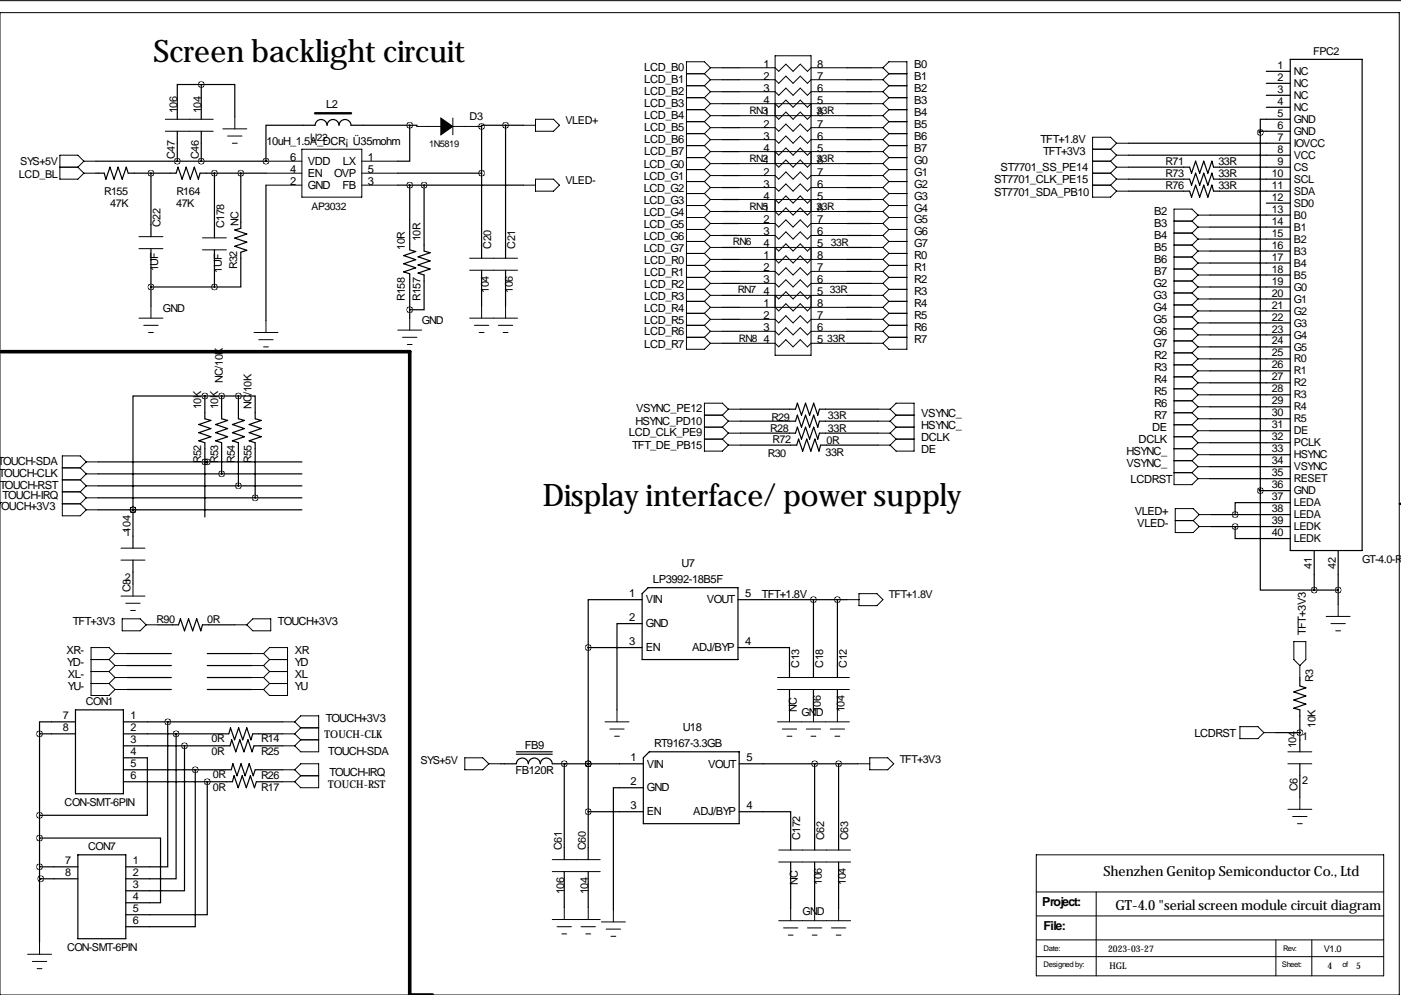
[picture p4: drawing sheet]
<svg xmlns="http://www.w3.org/2000/svg" width="297mm" height="211mm" viewBox="0 0 297 211" stroke-linecap="round" stroke-linejoin="round" font-family="sans-serif">
<g fill="none" stroke="#000" stroke-width=".21">
<path d="M0 .1h297.1M0 2.7h296.7v208.3h-296.7zM145.5 15.6h3.9M145.5 18.2h3.9M149.4 15.6l1.2 1.3M149.4 18.2l1.2 1.2M150.6 14.4l-1.2-1.3h-3.9v61h3.9l1.2-1.3M150.6 14.4h2.6M150.6 16.9h2.6M150.6 19.4h2.6M150.6 14.4l-1.2 1.2M150.6 16.9l-1.2 1.3"/>
<path d="M150.6 19.4l-1.2 1.3M156.7 14.4h7.6l.8 .7 1.5-1.5 1.5 1.5 1.6-1.5 1.5 1.5 .8-.7h7.6M156.7 16.9h7.6l.8 .8 1.5-1.6 1.5 1.6 1.6-1.6 1.5 1.6 .8-.8h7.6M156.7 19.4h7.6l.8 .8 1.5-1.5 1.5 1.5 1.6-1.5 1.5 1.5 .8-.8h7.6M164.3 11.8h7.7v63.5h-7.7zM184.7 14.4h2.5M184.7 16.9h2.5M184.7 19.4h2.5M187.2 14.4l1.3-1.3h3.8v61h-3.8l-1.3-1.3M187.2 19.4l1.3 1.3M187.2 16.9l1.3 1.3M187.2 14.4l1.3 1.2"/>
<path d="M188.5 18.2l-1.3 1.2M188.5 15.6l-1.3 1.3M188.5 15.6h3.8M188.5 18.2h3.8M12.7 35.4h3.8M16.5 35.4l1.3 1.3M17.8 34.2h2.5M17.8 36.7h2.5M17.8 34.2l-1.3 1.2M17.8 34.2l-1.3-1.3h-3.8v5.1h3.8l1.3-1.3M35.1 27.8h10.1M35.1 25.3h10.1"/>
<path d="M47.2 27.3h5.1M48.3 28.8h3M49.3 30.4h1M49.8 24.8v2.5M56.4 34.2h7.6M56.4 36.7h7.6M56.4 39.3h7.6M64 31.6h12.7v10.2h-12.7zM76.7 34.2h7.6M76.7 36.7h7.6M76.7 39.3h7.6M88.4 26.8h5.1"/>
<path d="M96 25v3.6M96 26.8h5.1M111 39.3h2.5M111 26.6h2.5M113.5 25.3h3.8l1.3 1.3-1.3 1.2h-3.8zM113.5 38h3.8l1.3 1.3-1.3 1.2h-3.8zM145.5 25.8h3.9M145.5 23.3h3.9M145.5 28.3h3.9M145.5 30.9h3.9M145.5 33.4h3.9M145.5 38.5h3.9"/>
<path d="M145.5 36h3.9M145.5 20.7h3.9M149.4 23.3l1.2 1.2M149.4 25.8l1.2 1.3M149.4 28.3l1.2 1.3M149.4 30.9l1.2 1.2M149.4 38.5l1.2 1.3M149.4 33.4l1.2 1.3M149.4 36l1.2 1.2M149.4 20.7l1.2 1.3M150.6 32.1h2.6M150.6 34.7h2.6"/>
<path d="M150.6 37.2h2.6M150.6 39.8h2.6M150.6 39.8l-1.2 1.2M150.6 22h2.6M150.6 24.5h2.6M150.6 27.1h2.6M150.6 29.6h2.6M150.6 29.6l-1.2 1.3M150.6 34.7l-1.2 1.3M150.6 37.2l-1.2 1.3M150.6 24.5l-1.2 1.3M150.6 27.1l-1.2 1.2"/>
<path d="M150.6 32.1l-1.2 1.3M150.6 22l-1.2 1.3M156.7 37.2h7.6l.8 .8 1.5-1.5 1.5 1.5 1.6-1.5 1.5 1.5 .8-.8h7.6M156.7 39.8h7.6l.8 .7 1.5-1.5 1.5 1.5 1.6-1.5 1.5 1.5 .8-.7h7.6M156.7 32.1h22.9M156.7 34.7h22.9M156.7 27.1h7.6l.8 .7 1.5-1.5 1.5 1.5 1.6-1.5 1.5 1.5 .8-.7h7.6M156.7 29.6h7.6l.8 .8 1.5-1.6 1.5 1.6 1.6-1.6 1.5 1.6 .8-.8h7.6M156.7 22h22.9M156.7 24.5h22.9M164.3 34.7l.8 .7 1.5-1.5 1.5 1.5 1.6-1.5 1.5 1.5 .8-.7M164.3 24.5l.8 .8 1.5-1.5 1.5 1.5 1.6-1.5 1.5 1.5 .8-.8"/>
<path d="M164.3 32.1l.8 .8 1.5-1.5 1.5 1.5 1.6-1.5 1.5 1.5 .8-.8M164.3 22l.8 .7 1.5-1.5 1.5 1.5 1.6-1.5 1.5 1.5 .8-.7M184.7 32.1h2.5M184.7 34.7h2.5M184.7 37.2h2.5M184.7 39.8h2.5M184.7 22h2.5M184.7 24.5h2.5M184.7 27.1h2.5M184.7 29.6h2.5M187.2 39.8l1.3 1.2M187.2 37.2l1.3 1.3"/>
<path d="M187.2 34.7l1.3 1.3M187.2 32.1l1.3 1.3M187.2 29.6l1.3 1.3M187.2 27.1l1.3 1.2M187.2 24.5l1.3 1.3M187.2 22l1.3 1.3M188.5 38.5l-1.3 1.3M188.5 28.3l-1.3 1.3M188.5 33.4l-1.3 1.3M188.5 36l-1.3 1.2M188.5 20.7l-1.3 1.3M188.5 23.3l-1.3 1.2"/>
<path d="M188.5 25.8l-1.3 1.3M188.5 25.8h3.8M188.5 23.3h3.8M188.5 28.3h3.8M188.5 30.9h3.8M188.5 33.4h3.8M188.5 38.5h3.8M188.5 36h3.8M188.5 20.7h3.8M188.5 30.9l-1.3 1.2M231.6 31.6h3.9M231.6 34.2h3.9"/>
<path d="M231.6 36.7h3.9M231.6 39.3h3.9M235.5 31.6l1.2 1.3M235.5 34.2l1.2 1.2M235.5 36.7l1.2 1.3M235.5 39.3l1.2 1.2M236.7 30.4l-1.2-1.3h-3.9v12.7h3.9l1.2-1.3M236.7 35.4h2.6M236.7 32.9h2.6M236.7 38h2.6M236.7 30.4h2.6M236.7 30.4l-1.2 1.2"/>
<path d="M236.7 32.9l-1.2 1.3M236.7 35.4l-1.2 1.3M236.7 38l-1.2 1.3M29.5 50.2h5M29.5 52.7h5M42.9 50.4h5.1M42.9 53h5.1M99.6 54.8h10.1M99.6 57.3h10.1M145.5 41h3.9M145.5 43.6h3.9M145.5 46.1h3.9"/>
<path d="M145.5 48.7h3.9M145.5 51.2h3.9M145.5 53.7h3.9M145.5 58.8h3.9M145.5 56.3h3.9M149.4 41l1.2 1.3M149.4 43.6l1.2 1.2M149.4 46.1l1.2 1.3M149.4 48.7l1.2 1.2M149.4 51.2l1.2 1.3M149.4 58.8l1.2 1.3M149.4 56.3l1.2 1.2"/>
<path d="M149.4 53.7l1.2 1.3M150.6 52.5h2.6M150.6 55h2.6M150.6 57.5h2.6M150.6 42.3h2.6M150.6 44.8h2.6M150.6 47.4h2.6M150.6 49.9h2.6M150.6 49.9l-1.2 1.3M150.6 52.5l-1.2 1.2M150.6 55l-1.2 1.3M150.6 57.5l-1.2 1.3"/>
<path d="M150.6 42.3l-1.2 1.3M150.6 44.8l-1.2 1.3M150.6 47.4l-1.2 1.3M156.7 57.5h7.6l.8 .8 1.5-1.5 1.5 1.5 1.6-1.5 1.5 1.5 .8-.8h7.6M156.7 52.5h22.9M156.7 55h22.9M156.7 47.4h7.6l.8 .7 1.5-1.5 1.5 1.5 1.6-1.5 1.5 1.5 .8-.7h7.6M156.7 49.9h7.6l.8 .8 1.5-1.5 1.5 1.5 1.6-1.5 1.5 1.5 .8-.8h7.6M156.7 42.3h22.9M156.7 44.8h22.9M164.3 55l.8 .8 1.5-1.6 1.5 1.6 1.6-1.6 1.5 1.6 .8-.8M164.3 44.8l.8 .8 1.5-1.5 1.5 1.5 1.6-1.5 1.5 1.5 .8-.8"/>
<path d="M164.3 52.5l.8 .7 1.5-1.5 1.5 1.5 1.6-1.5 1.5 1.5 .8-.7M164.3 42.3l.8 .8 1.5-1.6 1.5 1.6 1.6-1.6 1.5 1.6 .8-.8M184.7 52.5h2.5M184.7 55h2.5M184.7 57.5h2.5M184.7 42.3h2.5M184.7 44.8h2.5M184.7 47.4h2.5M184.7 49.9h2.5M187.2 42.3l1.3 1.3M187.2 57.5l1.3 1.3M187.2 55l1.3 1.3"/>
<path d="M187.2 52.5l1.3 1.2M187.2 49.9l1.3 1.3M187.2 47.4l1.3 1.3M187.2 44.8l1.3 1.3M188.5 41l-1.3 1.3M188.5 43.6l-1.3 1.2M188.5 46.1l-1.3 1.3M188.5 48.7l-1.3 1.2M188.5 53.7l-1.3 1.3M188.5 56.3l-1.3 1.2M188.5 41h3.8M188.5 43.6h3.8"/>
<path d="M188.5 46.1h3.8M188.5 48.7h3.8M188.5 51.2h3.8M188.5 53.7h3.8M188.5 58.8h3.8M188.5 56.3h3.8M188.5 58.8l-1.3 1.3M188.5 51.2l-1.3 1.3M236.7 40.5h2.6M248.9 59.6h3.8M248.9 57h3.8M248.9 54.5h3.8"/>
<path d="M248.9 52h3.8M248.9 49.4h3.8M248.9 46.9h3.8M252.7 59.6l1.3 1.2M252.7 57l1.3 1.3M252.7 54.5l1.3 1.3M252.7 52l1.3 1.2M252.7 49.4l1.3 1.3M252.7 46.9l1.3 1.2M254 45.6l-1.3-1.3h-3.8v58.5h3.8l1.3-1.3M254 58.3h2.5M254 58.3l-1.3 1.3"/>
<path d="M254 55.8h2.5M254 55.8l-1.3 1.2M254 53.2h2.5M254 53.2l-1.3 1.3M254 50.7h2.5M254 50.7l-1.3 1.3M254 48.1h2.5M254 48.1l-1.3 1.3M254 45.6h2.5M254 45.6l-1.3 1.3M29.5 67.5h5M30.5 69h3"/>
<path d="M31.5 70.5h1M32 64.9v2.6M53.8 70.5h5.1M54.9 72h3M55.9 73.5h1M56.4 68v2.5M84.3 70h5.1M85.3 71.5h3.1M86.4 73h1M86.9 67.5v2.5M99.6 67.5h10.1M100.6 69h3"/>
<path d="M101.6 70.5h1M102.1 64.9v2.6M105.7 69h3M106.7 70.5h1M107.2 64.9v2.6M145.5 69h3.9M145.5 71.5h3.9M145.5 66.4h3.9M145.5 63.9h3.9M145.5 61.4h3.9M149.4 63.9l1.2 1.3M149.4 66.4l1.2 1.3"/>
<path d="M149.4 69l1.2 1.2M149.4 71.5l1.2 1.3M149.4 61.4l1.2 1.2M150.6 70.2l-1.2 1.3M150.6 65.2h2.6M150.6 60.1h2.6M150.6 62.6h2.6M150.6 67.7h2.6M150.6 70.2h2.6M150.6 72.8h2.6M150.6 60.1l-1.2 1.3M150.6 62.6l-1.2 1.3"/>
<path d="M150.6 65.2l-1.2 1.2M150.6 67.7l-1.2 1.3M156.7 60.1h7.6l.8 .7 1.5-1.5 1.5 1.5 1.6-1.5 1.5 1.5 .8-.7h7.6M156.7 65.2h22.9M156.7 62.6h22.9M156.7 67.7h7.6l.8 .8 1.5-1.6 1.5 1.6 1.6-1.6 1.5 1.6 .8-.8h7.6M156.7 70.2h7.6l.8 .8 1.5-1.5 1.5 1.5 1.6-1.5 1.5 1.5 .8-.8h7.6M156.7 72.8h7.6l.8 .7 1.5-1.5 1.5 1.5 1.6-1.5 1.5 1.5 .8-.7h7.6M164.3 62.6l.8 .8 1.5-1.5 1.5 1.5 1.6-1.5 1.5 1.5 .8-.8M164.3 65.2l.8 .7 1.5-1.5 1.5 1.5 1.6-1.5 1.5 1.5 .8-.7M184.7 65.2h2.5M184.7 60.1h2.5"/>
<path d="M184.7 62.6h2.5M184.7 67.7h2.5M184.7 70.2h2.5M184.7 72.8h2.5M187.2 70.2l1.3 1.3M187.2 67.7l1.3 1.3M187.2 65.2l1.3 1.2M187.2 62.6l1.3 1.3M187.2 60.1l1.3 1.3M188.5 69h3.8M188.5 71.5h3.8M188.5 66.4h3.8"/>
<path d="M188.5 63.9h3.8M188.5 61.4h3.8M188.5 71.5l-1.3 1.3M188.5 69l-1.3 1.2M188.5 66.4l-1.3 1.3M188.5 63.9l-1.3 1.3M188.5 61.4l-1.3 1.2M248.9 79.9h3.8M248.9 77.4h3.8M248.9 74.8h3.8M248.9 72.3h3.8M248.9 69.7h3.8"/>
<path d="M248.9 67.2h3.8M248.9 64.7h3.8M248.9 62.1h3.8M252.7 79.9l1.3 1.3M252.7 77.4l1.3 1.2M252.7 74.8l1.3 1.3M252.7 72.3l1.3 1.2M252.7 69.7l1.3 1.3M252.7 67.2l1.3 1.3M252.7 64.7l1.3 1.2M252.7 62.1l1.3 1.3M254 73.5h2.5"/>
<path d="M254 78.6h2.5M254 78.6l-1.3 1.3M254 76.1h2.5M254 76.1l-1.3 1.3M254 73.5l-1.3 1.3M254 71h2.5M254 71l-1.3 1.3M254 68.5h2.5M254 68.5l-1.3 1.2M254 65.9h2.5M254 65.9l-1.3 1.3M254 63.4h2.5"/>
<path d="M254 63.4l-1.3 1.3M254 60.8h2.5M254 60.8l-1.3 1.3M13.2 99.2h3.8M17 99.2l1.3 1.3M18.3 97.9h2.5M18.3 97.9l-1.3-1.2h-3.8v12.7h3.8l1.3-1.3M18.3 97.9l-1.3 1.3M149.4 90.6h3.8M149.4 93.1h3.8M149.4 88h3.8M153.2 90.6l1.2 1.2"/>
<path d="M153.2 88l1.2 1.3M153.2 93.1l1.2 1.3M154.4 91.8h2.6M154.4 86.8l-1.2-1.3h-3.8v10.1h3.8l1.2-1.2M154.4 91.8l-1.2 1.3M154.4 89.3h2.6M154.4 89.3l-1.2 1.3M154.4 86.8h2.6M154.4 86.8l-1.2 1.2M154.4 94.4h2.6M186.2 91.8h2.5M186.2 89.3h2.5"/>
<path d="M186.2 86.8h2.5M186.2 94.4h2.5M188.7 86.8l1.3-1.3h3.8v10.1h-3.8l-1.3-1.2M188.7 91.8l1.3 1.3M188.7 89.3l1.3 1.3M188.7 86.8l1.3 1.2M190 90.6h3.8M190 93.1h3.8M190 88h3.8M190 93.1l-1.3 1.3M190 90.6l-1.3 1.2M190 88l-1.3 1.3"/>
<path d="M248.9 90.1h3.8M248.9 87.5h3.8M248.9 85h3.8M248.9 82.4h3.8M248.9 92.6h3.8M248.9 95.1h3.8M248.9 97.7h3.8M252.7 87.5l1.3 1.3M252.7 85l1.3 1.2M252.7 82.4l1.3 1.3M252.7 90.1l1.3 1.2M252.7 92.6l1.3 1.3"/>
<path d="M252.7 95.1l1.3 1.3M252.7 97.7l1.3 1.2M254 88.8h2.5M254 88.8l-1.3 1.3M254 86.2h2.5M254 86.2l-1.3 1.3M254 83.7h2.5M254 83.7l-1.3 1.3M254 81.2h2.5M254 81.2l-1.3 1.2M254 91.3h2.5M254 91.3l-1.3 1.3"/>
<path d="M254 93.9h2.5M254 93.9l-1.3 1.2M254 96.4h2.5M254 96.4l-1.3 1.3M254 98.9h2.5M254 98.9l-1.3 1.3M-.1 106.8h.1M13.2 106.8h3.8M13.2 101.7h3.8M13.2 104.3h3.8M17 101.7l1.3 1.3M17 104.3l1.3 1.3"/>
<path d="M17 106.8l1.3 1.3M18.3 100.5h2.5M18.3 100.5l-1.3 1.2M18.3 103h2.5M18.3 103l-1.3 1.3M18.3 105.6h2.5M18.3 105.6l-1.3 1.2M18.3 108.1h2.5M25.7 116.2h5M25.7 118.8h5M248.9 100.2h3.8M249.2 110.4h3.8"/>
<path d="M252.7 100.2l1.3 1.3M253 110.4l1.3 1.2M254 101.5h2.5M254.3 109.1h2.5M254.3 109.1l-1.3 1.3M254.3 109.1l-1.3-1.3h-3.8v5.1h3.8l1.3-1.3M254.3 111.6h2.5M296.7 106.8h.4M296.7 106.8l.4 .2M297.1 106.6l-.4 .2M19.3 139.8h3.8M23.1 139.8l1.3 1.3"/>
<path d="M24.4 138.6h2.5M24.4 138.6l-1.3-1.3h-3.8v10.2h3.8l1.3-1.3M24.4 138.6l-1.3 1.2M25.7 126.4h5M25.9 131.2h3.8l1.3 1.3-1.3 1.2h-3.8zM26.7 127.9h3M27.7 129.4h1M28.2 123.8v2.6M31 132.5h2.5M49.8 132.5h2.5M53.3 138.6h2.6M53.6 131.2h3.8v2.5h-3.8l-1.3-1.2z"/>
<path d="M55.9 138.6l1.2 1.2M55.9 138.6l1.2-1.3h3.9v10.2h-3.9l-1.2-1.3M57.1 139.8h3.9M57.1 139.8l-1.2 1.3M179.6 127.1h2.5M182.1 125.9h3.8l1.3 1.2-1.3 1.3h-3.8zM274.3 136h2.6v3.8l-1.3 1.3-1.3-1.3zM281.2 130.7h5.1M282.2 132.2h3M283.2 133.7h1M283.7 128.2v2.5M19.3 142.4h3.8"/>
<path d="M19.3 144.9h3.8M23.1 142.4l1.3 1.3M23.1 144.9l1.3 1.3M24.4 143.7h2.5M24.4 146.2h2.5M24.4 141.1h2.5M24.4 141.1l-1.3 1.3M24.4 143.7l-1.3 1.2M53.3 143.7h2.6M53.3 146.2h2.6M53.3 141.1h2.6M55.9 141.1l1.2 1.3"/>
<path d="M55.9 143.7l1.2 1.2M57.1 142.4h3.9M57.1 144.9h3.9M57.1 142.4l-1.2 1.3M57.1 144.9l-1.2 1.3M59.9 155.6h2.6M59.9 158.1h2.6M59.9 153h2.6M62.5 153l1.3-1.2h3.8v7.6h-3.8l-1.3-1.3M62.5 155.6l1.3 1.3M62.5 153l1.3 1.3M63.8 154.3l-1.3 1.3"/>
<path d="M63.8 154.3h3.8M63.8 156.9h3.8M63.8 156.9l-1.3 1.2M128.3 153h5M129.3 154.6h3M130.3 156.1h1M130.8 150.5v2.5M164.8 143.7h15.3M164.8 146.2h15.3M164.8 153h15.3M165.9 154.6h3M166.9 156.1h1"/>
<path d="M167.4 150.5v2.5M170.9 154.6h3.1M172 156.1h1M172.5 150.5v2.5M176 154.6h3.1M177 156.1h1.1M177.5 150.5v2.5M262.9 154.1h3.8l1.3 1.2-1.3 1.3h-3.8zM268 155.3h2.5M273 159.4h5.1M275.6 141.1v2.6M59.9 165.7h2.6"/>
<path d="M59.9 163.2h2.6M62.5 163.2l1.3-1.3h3.8v5.1h-3.8l-1.3-1.3M62.5 163.2l1.3 1.3M63.8 164.5h3.8M63.8 164.5l-1.3 1.2M98.6 160.7h3.8l1.2 1.2-1.2 1.3h-3.8zM103.6 161.9h2.6M181.9 161.9h2.5M184.4 160.7h3.8l1.3 1.2-1.3 1.3h-3.8zM273 161.9h5.1M273 171.6h5.1M274.1 173.1h3"/>
<path d="M275.1 174.6h1M275.6 169.1v2.5M8.4 199.8v2.5M117.1 182.3h10.2M117.1 184.8h10.2M117.1 195h10.2M118.1 196.5h3.1M119.1 198h1M119.6 192.4v2.6M123.2 196.5h3M124.2 198h1M124.7 192.4v2.6"/>
<path d="M127.5 195.5h5.1M128.5 197h3.1M129.5 198.5h1.1M130 192.9v2.6M165.1 180.2h15.2M165.1 182.8h15.2M165.1 195.2h15.2M166.1 196.7h3.1M167.1 198.3h1M167.6 192.7v2.5M171.2 196.7h3M172.2 198.3h1"/>
<path d="M172.7 192.7v2.5M176.3 196.7h3M177.3 198.3h1M177.8 192.7v2.5M219.7 199.3h73.7M219.7 194.2h73.7M219.7 181.2h73.7v25.7h-73.7zM219.7 189.1h73.7M232.4 189.1v17.8M270.5 199.3v7.6M278.1 199.3v7.6M5.8 202.3h5.1"/>
<path d="M6.9 203.8h3M7.9 205.4h1M219.7 202.8h73.7"/>
</g>
<path d="M.3 74.6h86.6v136.4h4.8" fill="none" stroke="#000" stroke-width=".76"/>
<g fill="none" stroke="#000" stroke-width=".25">
<path d="M42.7 17.9h-5.1v7.4M42.7 17.9h7.1v6.9M42.7 17.9v7.4M153.2 19.4h3.5M153.2 16.9h3.5M153.2 14.4h3.5M179.6 19.4h5.1M179.6 16.9h5.1M179.6 14.4h5.1M268.5 15.1h5.1M268.5 17.7h5.1M273.6 12.6h15.2v104.1h-15.2z"/>
<path d="M20.3 36.7h1.8l.4 1.3 .8-2.6 .9 2.6 .8-2.6 .9 2.6 .9-2.6 .4 1.3h10.1l.4-1.3 .9 2.6 .9-2.6 .8 2.6 .9-2.6 .9 2.6 .3-1.3h14M20.3 34.2h36.1M32 36.7v13.5M37.6 27.8v6.4M42.7 27.8v6.4M45.5 36.7v13.7M51.1 36.7v11.7l-1.3 .4 2.5 .8-2.5 .9 2.5 .8-2.5 .9 2.5 .9-1.2 .4v7.3h-5.6M56.4 34.2h.1M56.4 39.3v28.7M84.3 36.7h17.8M84.3 39.3h26.7M86.9 26.6h-12.5a1.27 1.27 0 0 0-1.2-1.3 1.27 1.27 0 0 0-1.3 1.3 1.27 1.27 0 0 0-1.3-1.3 1.27 1.27 0 0 0-1.3 1.3 1.27 1.27 0 0 0-1.2-1.3 1.27 1.27 0 0 0-1.3 1.2l-10.4 .1v7.6"/>
<path d="M86.9 26.6h1.5v.2M86.9 26.6v7.6h-2.6M86.9 39.3v13.7l1.2 .3-2.5 .9 2.5 .9-2.5 .8 2.5 .9-2.5 .8 1.3 .5v9.4M89.9 39.3v13.9l1.3 .4-2.6 .8 2.6 .9-2.6 .9 2.6 .8-2.6 .9 1.3 .4v7.4h-3M101.1 26.8h1M102.1 26.8v28M107.2 26.6h-5.1v.2M107.2 26.6v28.2M107.2 26.6h3.8M153.2 39.8h3.5M153.2 32.1h3.5M153.2 29.6h3.5"/>
<path d="M153.2 27.1h3.5M153.2 24.5h3.5M153.2 34.7h3.5M153.2 37.2h3.5M153.2 22h3.5M179.6 39.8h5.1M179.6 32.1h5.1M179.6 29.6h5.1M179.6 27.1h5.1M179.6 24.5h5.1M179.6 34.7h5.1M179.6 37.2h5.1"/>
<path d="M179.6 22h5.1M239.3 30.4h34.3M239.3 32.9h34.3M239.3 35.4h12.9l.4 1.3 .9-2.5 .9 2.5 .8-2.5 .9 2.5 .8-2.5 .4 1.2h16.3M239.3 38h12.9l.4 1.3 .9-2.6 .9 2.6 .8-2.6 .9 2.6 .8-2.6 .4 1.3h16.3M267.2 28.1v75.9M268.5 20.2h5.1M268.5 22.7h5.1M273.6 25.3h-6.4v2.8M273.6 27.8h-6.6v.3h.2M32 52.7v12.2M45.5 53v7.8"/>
<path d="M102.1 57.3v7.6M107.2 57.3v7.6M153.2 47.4h3.5M153.2 49.9h3.5M153.2 52.5h3.5M153.2 42.3h3.5M153.2 44.8h3.5M153.2 57.5h3.5M153.2 55h3.5M179.6 47.4h5.1M179.6 49.9h5.1M179.6 52.5h5.1"/>
<path d="M179.6 42.3h5.1M179.6 44.8h5.1M179.6 57.5h5.1M179.6 55h5.1M239.3 40.5h12.9l.4 1.3 .9-2.5 .9 2.5 .8-2.5 .9 2.5 .8-2.5 .4 1.2h16.3M256.5 45.6h17.1M256.5 48.1h17.1M256.5 50.7h17.1M256.5 53.2h17.1M256.5 55.8h17.1M256.5 58.3h17.1M268.5 43.1h5.1"/>
<path d="M32 60.8h13.5M153.2 65.2h3.5M153.2 67.7h3.5M153.2 70.2h3.5M153.2 72.8h3.5M153.2 62.6h3.5M153.2 60.1h3.5M179.6 65.2h5.1M179.6 67.7h5.1M179.6 70.2h5.1M179.6 72.8h5.1M179.6 62.6h5.1"/>
<path d="M179.6 60.1h5.1M256.5 60.8h17.1M256.5 63.4h17.1M256.5 65.9h17.1M256.5 68.5h17.1M256.5 71h17.1M256.5 73.5h17.1M256.5 76.1h17.1M256.5 78.6h17.1M20.8 97.9h43.2M43.4 84h-15.2v24.1M43.4 84v4.8l1.3 .3-2.5 .9 2.5 .9-2.5 .8 2.5 .9-2.5 .9 1.2 .4v4"/>
<path d="M43.4 84h7.1M43.9 97.9h-.5v11.7M47 84v4.8l1.3 .3-2.6 .9 2.6 .9-2.6 .8 2.6 .9-2.6 .9 1.3 .4v6.6M50.5 84h3.6v4.8l1.3 .3-2.6 .9 2.6 .9-2.6 .8 2.6 .9-2.6 .9 1.3 .4v11.7M50.5 84v4.8l1.3 .3-2.5 .9 2.5 .9-2.5 .8 2.5 .9-2.5 .9 1.2 .4v9.1M157 89.3h11.7l.4-1.3 .8 2.6 .9-2.6 .9 2.6 .8-2.6 .9 2.6 .3-1.3h12.5M157 86.8h11.7l.4-1.3 .8 2.5 .9-2.5 .9 2.5 .8-2.5 .9 2.5 .3-1.2h12.5M157 91.8h11.7l.4-1.2 .8 2.5 .9-2.5 .9 2.5 .8-2.5 .9 2.5 .3-1.3h12.5M157 94.4h11.9l.4-1.3 .9 2.5 .8-2.5 .9 2.5 .9-2.5 .8 2.5 .4-1.2h12.2M256.5 81.2h17.1M256.5 83.7h17.1M256.5 86.2h17.1"/>
<path d="M256.5 88.8h17.1M256.5 91.3h17.1M256.5 93.9h17.1M256.5 96.4h17.1M256.5 98.9h17.1M20.8 100.5h43.2M20.8 103h43.2M20.8 105.6h43.2M20.8 108.1h43.2M28.2 108.1h.1M28.2 108.1v8.1M28.2 118.8v5"/>
<path d="M256.5 101.5h17.1M256.8 109.1h16.8M256.8 111.6h16.8M261.9 111.6v2.6h11.7M267.2 104h-.2v-.2h.2v21.3h11.4M267.2 104h6.4M273.6 106.6h-11.7v2.5M278.6 116.7v8.4M283.7 116.7v11.5M26.9 138.6h9.4M33.5 132.5h4.3l.5-1.3 .8 2.5 .9-2.5 .8 2.5 .9-2.5 .9 2.5 .3-1.2h6.9M43.9 138.6h9.4"/>
<path d="M124.7 137.3h11.4M124.7 137.3v45M136.1 132.2h-5.3v18.3M136.1 127.1h-11.4v10.2M137.4 124.6h19.1v15.2h-20.4v-13.9zM156.5 137.3h10.9v6.4M156.5 127.1h23.1M172.5 127.1v16.6M177.5 127.1v16.6M278.6 125.1h5.1M8.4 155.6h7.6M8.4 155.6v28.2"/>
<path d="M16 153h-7.6v2.6M16 150.5h10.2v17.8h-10.2zM26.2 155.6h22.3l.4-1.3 .8 2.6 .9-2.6 .9 2.6 .8-2.6 .9 2.6 .4-1.3h6.3M26.2 158.1h22.6l.3-1.2 .9 2.5 .9-2.5 .8 2.5 .9-2.5 .8 2.5 .4-1.3h6.1M26.2 153h33.7M26.9 141.1h9.4M26.9 143.7h9.4M26.9 146.2h9.4M35.6 153v30.8h-8.9M37.3 155.6v30.7h-10.6M39.1 158.1v30.8h-12.4M43.9 141.1h9.4"/>
<path d="M43.9 143.7h9.4M43.9 146.2h9.4M109.5 159.4h7.6M109.5 159.9h7.6M137.7 159.4h19v15.2h-20.3v-13.9zM167.4 146.2v4.3M172.5 146.2v4.3M177.5 146.2v4.3M270.5 155.3h5.1M275.6 143.7v1.7l1.3 .4-2.6 .9 2.6 .9-2.6 .8 2.6 .9-2.6 .9 1.3 .3v8.9M8.4 172.9h.1M8.4 177.7h25.6v13.7h-7.3"/>
<path d="M26.2 160.7h5v12.2h-22.8M26.2 165.7h23.1l.3-1.2 .9 2.5 .9-2.5 .8 2.5 .9-2.5 .8 2.5 .5-1.3h5.5M26.2 163.2h22.8l.4-1.3 .8 2.6 .9-2.6 .9 2.6 .8-2.6 .9 2.6 .4-1.3h5.8M41.4 163.2v33.3h-14.7M43.9 165.7v28.2h-17.2M106.2 161.9h3.3a1.27 1.27 0 0 1 1.3-1.2 1.27 1.27 0 0 1 1.2 1.2 1.27 1.27 0 0 1 1.3-1.2 1.27 1.27 0 0 1 1.3 1.2 1.27 1.27 0 0 1 1.2-1.2 1.27 1.27 0 0 1 1.3 1.2h19.3M119.6 161.9h.1M119.6 161.9v20.4M124.7 161.9h.1M124.7 172.1h11.7M136.4 167h-6.4v25.9M156.7 172.1h10.9v8.1"/>
<path d="M156.7 161.9h25.2M172.7 161.9v18.3M177.8 161.9v18.3M275.6 161.9v7.2M8.4 183.8h8.1M8.4 183.8v2.5h.2M8.6 186.3h-.2v13.5M8.6 186.3h7.9M16.5 181.2h10.2v17.8h-10.2zM119.6 184.8v7.6M124.7 184.8v7.6M167.6 182.8v9.9"/>
<path d="M172.7 182.8v9.9M177.8 182.8v9.9"/>
</g>
<path d="M93.5 25l2.5 1.8-2.5 1.8z" fill="#000" stroke="#000" stroke-width=".21"/>
<path d="M66.8 24h7.6" fill="none" stroke="#000" stroke-width=".51"/>
<path d="M43.4 97.9a.05 .05 0 0 0 .1 0 .05 .05 0 0 0-.1 0zM46.9 100.5a.05 .05 0 0 0 .1 0 .05 .05 0 0 0-.1 0zM50.5 103a.05 .05 0 0 0 .1 0 .05 .05 0 0 0-.1 0zM46.9 84a.05 .05 0 0 0 .1 0 .05 .05 0 0 0-.1 0zM50.5 84a.05 .05 0 0 0 .1 0 .05 .05 0 0 0-.1 0zM28.1 108.1a.05 .05 0 0 0 .1 0 .05 .05 0 0 0-.1 0zM43.4 84a.05 .05 0 0 0 .1 0 .05 .05 0 0 0-.1 0zM43.9 97.9a.05 .05 0 0 0 .1 0 .05 .05 0 0 0-.1 0zM172.4 127.1a.05 .05 0 0 0 .1 0 .05 .05 0 0 0-.1 0zM177.5 127.1a.05 .05 0 0 0 .1 0 .05 .05 0 0 0-.1 0zM28.1 108.1a.05 .05 0 0 0 .1 0 .05 .05 0 0 0-.1 0zM8.3 155.6a.05 .05 0 0 0 .1 0 .05 .05 0 0 0-.1 0zM172.7 161.9a.05 .05 0 0 0 .1 0 .05 .05 0 0 0-.1 0zM119.6 161.9a.05 .05 0 0 0 .1 0 .05 .05 0 0 0-.1 0zM124.7 172.1a.05 .05 0 0 0 .1 0 .05 .05 0 0 0-.1 0zM124.7 161.9a.05 .05 0 0 0 .1 0 .05 .05 0 0 0-.1 0zM86.8 26.6a.05 .05 0 0 0 .1 0 .05 .05 0 0 0-.1 0zM102.1 26.8a.05 .05 0 0 0 .1 0 .05 .05 0 0 0-.1 0zM56.3 34.2a.05 .05 0 0 0 .1 0 .05 .05 0 0 0-.1 0zM45.4 36.7a.05 .05 0 0 0 .1 0 .05 .05 0 0 0-.1 0zM51 36.7a.05 .05 0 0 0 .1 0 .05 .05 0 0 0-.1 0zM45.4 60.8a.05 .05 0 0 0 .1 0 .05 .05 0 0 0-.1 0zM86.8 39.3a.05 .05 0 0 0 .1 0 .05 .05 0 0 0-.1 0zM86.8 65.7a.05 .05 0 0 0 .1 0 .05 .05 0 0 0-.1 0zM102.1 36.7a.05 .05 0 0 0 .1 0 .05 .05 0 0 0-.1 0zM107.1 26.6a.05 .05 0 0 0 .1 0 .05 .05 0 0 0-.1 0zM89.9 39.3a.05 .05 0 0 0 .1 0 .05 .05 0 0 0-.1 0zM37.5 34.2a.05 .05 0 0 0 .1 0 .05 .05 0 0 0-.1 0zM42.6 34.2a.05 .05 0 0 0 .1 0 .05 .05 0 0 0-.1 0zM42.6 17.9a.05 .05 0 0 0 .1 0 .05 .05 0 0 0-.1 0zM278.6 125.1a.05 .05 0 0 0 .1 0 .05 .05 0 0 0-.1 0zM283.7 125.1a.05 .05 0 0 0 .1 0 .05 .05 0 0 0-.1 0zM261.8 109.1a.05 .05 0 0 0 .1 0 .05 .05 0 0 0-.1 0zM261.8 111.6a.05 .05 0 0 0 .1 0 .05 .05 0 0 0-.1 0zM267.2 28.1a.05 .05 0 0 0 .1 0 .05 .05 0 0 0-.1 0zM267.2 104a.05 .05 0 0 0 .1 0 .05 .05 0 0 0-.1 0zM124.7 137.3a.05 .05 0 0 0 .1 0 .05 .05 0 0 0-.1 0zM124.7 161.9a.05 .05 0 0 0 .1 0 .05 .05 0 0 0-.1 0zM275.5 155.3a.05 .05 0 0 0 .1 0 .05 .05 0 0 0-.1 0zM8.3 172.9a.05 .05 0 0 0 .1 0 .05 .05 0 0 0-.1 0zM8.3 183.8a.05 .05 0 0 0 .1 0 .05 .05 0 0 0-.1 0zM8.3 177.7a.05 .05 0 0 0 .1 0 .05 .05 0 0 0-.1 0zM35.5 153a.05 .05 0 0 0 .1 0 .05 .05 0 0 0-.1 0zM37.3 155.6a.05 .05 0 0 0 .1 0 .05 .05 0 0 0-.1 0zM39.1 158.1a.05 .05 0 0 0 .1 0 .05 .05 0 0 0-.1 0zM43.9 165.7a.05 .05 0 0 0 .1 0 .05 .05 0 0 0-.1 0zM8.6 186.3a.05 .05 0 0 0 .1 0 .05 .05 0 0 0-.1 0z" fill="#000" stroke="#000" stroke-width="1.3"/>
<g font-size="6.6">
<text x="32.5" y="13.1">Screen backlight circuit</text>
<text x="115.1" y="107.3">Display interface/ power supply</text>
</g>
<g font-size="3">
<text x="233.9" y="185.8">Shenzhen Genitop Semiconductor Co., Ltd</text>
<text x="236.5" y="192.9">GT-4.0 &quot;serial screen module circuit diagram</text>
</g>
<g font-size="2.6">
<text x="221" y="192.2">Project:</text>
<text x="221.2" y="197.2">File:</text>
</g>
<g font-size="2.4">
<text x="136.6" y="15.1">LCD_B0</text>
<text x="136.6" y="17.7">LCD_B1</text>
<text x="161.8" y="14.4">1</text>
<text x="161.8" y="16.9">2</text>
<text x="173.2" y="16.9">7</text>
<text x="173.2" y="14.4">8</text>
<text x="193.8" y="16.9">B1</text>
<text x="193.8" y="14.4">B0</text>
<text x="69.1" y="23">L2</text>
<text x="136.6" y="20.2">LCD_B2</text>
<text x="136.6" y="22.7">LCD_B3</text>
<text x="161.8" y="19.4">3</text>
<text x="161.8" y="22">4</text>
<text x="173.2" y="22">5</text>
<text x="173.2" y="19.4">6</text>
<text x="193.8" y="22">B3</text>
<text x="193.8" y="19.4">B2</text>
<text x="136.6" y="25.3">LCD_B4</text>
<text x="136.6" y="27.8">LCD_B5</text>
<text x="161.8" y="27.1">2</text>
<text x="161.8" y="29.6">3</text>
<text x="173.2" y="29.6">6</text>
<text x="173.2" y="27.1">7</text>
<text x="173.2" y="24.5">8</text>
<text x="193.8" y="29.6">B6</text>
<text x="193.8" y="27.1">B5</text>
<text x="193.8" y="24.5">B4</text>
<text x="56.5" y="30.7">10uH_1.5A_DCR¡Ü35mohm</text>
<text x="61.5" y="34.2">6</text>
<text x="65.3" y="35">VDD</text>
<text x="72.7" y="35">LX</text>
<text x="78" y="34.2">1</text>
<text x="136.5" y="35.7">LCD_G0</text>
<text x="136.6" y="30.4">LCD_B6</text>
<text x="136.6" y="32.9">LCD_B7</text>
<text x="161.8" y="32.1">4</text>
<text x="173.2" y="34.7">8</text>
<text x="173.2" y="32.1">5</text>
<text x="193.8" y="34.7">G0</text>
<text x="193.8" y="32.1">B7</text>
<text x="220.6" y="30.4">TFT+1.8V</text>
<text x="221.2" y="32.9">TFT+3V3</text>
<text x="61.5" y="36.7">4</text>
<text x="61.5" y="39.3">2</text>
<text x="65.3" y="37.5">EN</text>
<text x="65.3" y="40">GND</text>
<text x="70.8" y="37.5">OVP</text>
<text x="72.6" y="40">FB</text>
<text x="78" y="39.3">3</text>
<text x="78" y="36.7">5</text>
<text x="136.5" y="40.8">LCD_G2</text>
<text x="136.5" y="38.2">LCD_G1</text>
<text x="161.8" y="37.2">2</text>
<text x="161.8" y="39.8">3</text>
<text x="173.2" y="39.8">6</text>
<text x="173.2" y="37.2">7</text>
<text x="193.8" y="39.8">G2</text>
<text x="193.8" y="37.2">G1</text>
<text x="210.8" y="41.5">ST7701_SDA_PB10</text>
<text x="210.8" y="38.7">ST7701_CLK_PE15</text>
<text x="212.2" y="36.2">ST7701_SS_PE14</text>
<text x="136.5" y="43.3">LCD_G3</text>
<text x="136.5" y="45.9">LCD_G4</text>
<text x="161.8" y="47.4">2</text>
<text x="161.8" y="42.3">4</text>
<text x="173.2" y="47.4">7</text>
<text x="173.2" y="44.8">8</text>
<text x="173.2" y="42.3">5</text>
<text x="193.8" y="47.4">G5</text>
<text x="193.8" y="44.8">G4</text>
<text x="193.8" y="42.3">G3</text>
<text x="244.7" y="45.6">B2</text>
<text x="136.5" y="48.4">LCD_G5</text>
<text x="136.5" y="50.9">LCD_G6</text>
<text x="136.5" y="53.5">LCD_G7</text>
<text x="161.8" y="49.9">3</text>
<text x="161.8" y="52.5">4</text>
<text x="173.2" y="52.5">5</text>
<text x="173.2" y="49.9">6</text>
<text x="193.8" y="52.5">G7</text>
<text x="193.8" y="49.9">G6</text>
<text x="244.7" y="53.2">B5</text>
<text x="244.7" y="50.7">B4</text>
<text x="244.7" y="48.1">B3</text>
<text x="136.6" y="58.6">LCD_R1</text>
<text x="136.6" y="56">LCD_R0</text>
<text x="161.8" y="55">1</text>
<text x="161.8" y="57.5">2</text>
<text x="173.2" y="57.5">7</text>
<text x="173.2" y="55">8</text>
<text x="193.8" y="57.5">R1</text>
<text x="193.8" y="55">R0</text>
<text x="244.7" y="58.3">B7</text>
<text x="244.7" y="55.8">B6</text>
<text x="136.6" y="63.6">LCD_R3</text>
<text x="136.6" y="61.1">LCD_R2</text>
<text x="161.8" y="60.1">3</text>
<text x="161.8" y="62.6">4</text>
<text x="161.8" y="65.2">1</text>
<text x="173.2" y="62.6">5</text>
<text x="173.2" y="60.1">6</text>
<text x="173.2" y="65.2">8</text>
<text x="193.8" y="65.2">R4</text>
<text x="193.8" y="62.6">R3</text>
<text x="193.8" y="60.1">R2</text>
<text x="244.5" y="65.9">G4</text>
<text x="244.5" y="63.4">G3</text>
<text x="244.5" y="60.8">G2</text>
<text x="136.6" y="66.2">LCD_R4</text>
<text x="136.6" y="68.7">LCD_R5</text>
<text x="136.6" y="71">LCD_R6</text>
<text x="161.8" y="67.7">2</text>
<text x="161.8" y="70.2">3</text>
<text x="173.2" y="70.2">6</text>
<text x="173.2" y="67.7">7</text>
<text x="193.8" y="70.2">R6</text>
<text x="193.8" y="67.7">R5</text>
<text x="244.5" y="71">G6</text>
<text x="244.5" y="68.5">G5</text>
<text x="136.6" y="73.8">LCD_R7</text>
<text x="161.8" y="72.8">4</text>
<text x="173.2" y="72.8">5</text>
<text x="193.8" y="72.8">R7</text>
<text x="244.5" y="73.5">G7</text>
<text x="244.7" y="76.1">R2</text>
<text x="244.7" y="83.7">R5</text>
<text x="244.7" y="81.2">R4</text>
<text x="244.7" y="78.6">R3</text>
<text x="134.9" y="87.3">VSYNC_PE12</text>
<text x="195.3" y="88.3">VSYNC_</text>
<text x="244.7" y="88.8">R7</text>
<text x="244.7" y="86.2">R6</text>
<text x="133.4" y="92.4">LCD_CLK_PE9</text>
<text x="134" y="95.2">TFT_DE_PB15</text>
<text x="134.7" y="90.1">HSYNC_PD10</text>
<text x="195.3" y="96">DE</text>
<text x="195.3" y="93.4">DCLK</text>
<text x="195.3" y="90.9">HSYNC_</text>
<text x="241.4" y="93.9">DCLK</text>
<text x="244.3" y="91.3">DE</text>
<text x="-.6" y="98.5">TOUCH-SDA</text>
<text x="-.3" y="101">TOUCH-CLK</text>
<text x="238.8" y="96.4">HSYNC_</text>
<text x="238.8" y="98.9">VSYNC_</text>
<text x="-.2" y="103.6">TOUCH-RST</text>
<text x=".5" y="105.9">TOUCH-IRQ</text>
<text x="239.7" y="102.5">LCDRST</text>
<text x="-1" y="108.1">TOUCH+3V3</text>
<text x="240.6" y="109.1">VLED+</text>
<text x="241.1" y="111.6">VLED-</text>
<text x="138.4" y="123.6">LP3992-18B5F</text>
<text x="144.5" y="120.3">U7</text>
<text x="133.4" y="126.6">1</text>
<text x="133.4" y="131.7">2</text>
<text x="136.9" y="127.9">VIN</text>
<text x="149.9" y="127.9">VOUT</text>
<text x="158" y="126.6">5</text>
<text x="161.5" y="126.9">TFT+1.8V</text>
<text x="15.4" y="132.5">TFT+3V3</text>
<text x="58.9" y="132.5">TOUCH+3V3</text>
<text x="133.4" y="136.8">3</text>
<text x="136.9" y="133">GND</text>
<text x="158" y="136.8">4</text>
<text x="276.9" y="134.6" transform="rotate(-90 276.9 134.6)">TFT+3V3</text>
<text x="14.1" y="138.6">XR-</text>
<text x="14.2" y="141.1">YD-</text>
<text x="14.4" y="143.7">XL-</text>
<text x="62.5" y="138.6">XR</text>
<text x="62.5" y="141.1">YD</text>
<text x="62.5" y="143.7">XL</text>
<text x="136.9" y="138.1">EN</text>
<text x="146.7" y="138.1">ADJ/BYP</text>
<text x="14.4" y="146.2">YU-</text>
<text x="62.5" y="146.2">YU</text>
<text x="69.1" y="153">TOUCH+3V3</text>
<text x="144.8" y="155.1">U18</text>
<text x="69.6" y="160.2">TOUCH-SDA</text>
<text x="111.2" y="158.9">FB9</text>
<text x="133.7" y="161.4">1</text>
<text x="138.7" y="158.4">RT9167-3.3GB</text>
<text x="158.2" y="161.4">5</text>
<text x="253.2" y="156.4">LCDRST</text>
<text x="69.8" y="164.5">TOUCH-IRQ</text>
<text x="109.3" y="164">FB120R</text>
<text x="133.7" y="166.5">2</text>
<text x="137.2" y="162.7">VIN</text>
<text x="137.2" y="167.8">GND</text>
<text x="150.1" y="162.7">VOUT</text>
<text x="133.7" y="171.6">3</text>
<text x="137.2" y="172.9">EN</text>
<text x="147" y="172.9">ADJ/BYP</text>
<text x="158.2" y="171.6">4</text>
</g>
<g font-size="2.3">
<text x="278.4" y="11.6">FPC2</text>
<text x="270.8" y="14.6">1</text>
<text x="270.8" y="17.2">2</text>
<text x="274.3" y="15.9">NC</text>
<text x="270.8" y="19.7">3</text>
<text x="270.8" y="22.2">4</text>
<text x="274.3" y="18.4">NC</text>
<text x="274.3" y="21">NC</text>
<text x="274.3" y="23.5">NC</text>
<text x="37.6" y="24" transform="rotate(-90 37.6 24)">106</text>
<text x="42.7" y="24" transform="rotate(-90 42.7 24)">104</text>
<text x="99.6" y="25.5">D3</text>
<text x="119.9" y="26.3">VLED+</text>
<text x="270.8" y="24.8">5</text>
<text x="270.8" y="27.3">6</text>
<text x="270.8" y="29.9">7</text>
<text x="274.3" y="26.1">GND</text>
<text x="274.3" y="28.6">GND</text>
<text x="4.3" y="34.9">SYS+5V</text>
<text x="37.1" y="33.8" transform="rotate(-90 37.1 33.8)">C47</text>
<text x="42.2" y="33.8" transform="rotate(-90 42.2 33.8)">C46</text>
<text x="247.1" y="34.9">R71</text>
<text x="258.3" y="34.9">33R</text>
<text x="270.8" y="32.4">8</text>
<text x="270.8" y="34.9">9</text>
<text x="274.3" y="31.1">IOVCC</text>
<text x="274.3" y="33.7">VCC</text>
<text x="4" y="37.7">LCD_BL</text>
<text x="22.1" y="41.3">R155</text>
<text x="37.4" y="41.3">R164</text>
<text x="119.9" y="39">VLED-</text>
<text x="247.1" y="37.5">R73</text>
<text x="247.1" y="40">R76</text>
<text x="258.3" y="37.5">33R</text>
<text x="258.3" y="40">33R</text>
<text x="269.7" y="37.5">10</text>
<text x="269.7" y="40">11</text>
<text x="274.3" y="36.2">CS</text>
<text x="274.3" y="38.8">SCL</text>
<text x="274.3" y="41.3">SDA</text>
<text x="23.4" y="43.8">47K</text>
<text x="37.3" y="43.8">47K</text>
<text x="50.6" y="47.9" transform="rotate(-90 50.6 47.9)">NC</text>
<text x="269.7" y="42.6">12</text>
<text x="269.7" y="45.1">13</text>
<text x="269.7" y="47.6">14</text>
<text x="274.3" y="43.8">SD0</text>
<text x="274.3" y="46.4">B0</text>
<text x="34" y="48.1" transform="rotate(-90 34 48.1)">C22</text>
<text x="47.5" y="48.4" transform="rotate(-90 47.5 48.4)">C178</text>
<text x="85.9" y="53" transform="rotate(-90 85.9 53)">10R</text>
<text x="89.2" y="51.2" transform="rotate(-90 89.2 51.2)">10R</text>
<text x="104.1" y="52.7" transform="rotate(-90 104.1 52.7)">C20</text>
<text x="109.2" y="52.7" transform="rotate(-90 109.2 52.7)">C21</text>
<text x="269.7" y="50.2">15</text>
<text x="269.7" y="52.7">16</text>
<text x="274.3" y="48.9">B1</text>
<text x="274.3" y="51.5">B2</text>
<text x="274.3" y="54">B3</text>
<text x="33.5" y="57.5" transform="rotate(-90 33.5 57.5)">1UF</text>
<text x="47" y="57.8" transform="rotate(-90 47 57.8)">1UF</text>
<text x="50.3" y="57" transform="rotate(-90 50.3 57)">R32</text>
<text x="269.7" y="55.3">17</text>
<text x="269.7" y="57.8">18</text>
<text x="274.3" y="56.5">B4</text>
<text x="274.3" y="59.1">B5</text>
<text x="85.9" y="63.8" transform="rotate(-90 85.9 63.8)">R158</text>
<text x="89.2" y="63.8" transform="rotate(-90 89.2 63.8)">R157</text>
<text x="103.6" y="62.1" transform="rotate(-90 103.6 62.1)">104</text>
<text x="108.7" y="62.1" transform="rotate(-90 108.7 62.1)">106</text>
<text x="269.7" y="60.3">19</text>
<text x="269.7" y="62.9">20</text>
<text x="269.7" y="65.4">21</text>
<text x="274.3" y="61.6">G0</text>
<text x="274.3" y="64.2">G1</text>
<text x="34.5" y="66.2">GND</text>
<text x="89.4" y="68.7">GND</text>
<text x="269.7" y="68">22</text>
<text x="269.7" y="70.5">23</text>
<text x="274.3" y="66.7">G2</text>
<text x="274.3" y="69.2">G3</text>
<text x="274.3" y="71.8">G4</text>
<text x="269.7" y="73">24</text>
<text x="269.7" y="75.6">25</text>
<text x="274.3" y="74.3">G5</text>
<text x="274.3" y="76.9">R0</text>
<text x="47.2" y="81.2" transform="rotate(-90 47.2 81.2)">NC/10K</text>
<text x="269.7" y="78.1">26</text>
<text x="269.7" y="80.7">27</text>
<text x="269.7" y="83.2">28</text>
<text x="274.3" y="79.4">R1</text>
<text x="274.3" y="81.9">R2</text>
<text x="42.7" y="86.8" transform="rotate(-90 42.7 86.8)">10K</text>
<text x="46.2" y="86.8" transform="rotate(-90 46.2 86.8)">10K</text>
<text x="53.3" y="86.8" transform="rotate(-90 53.3 86.8)">NC/10K</text>
<text x="163.6" y="89.3">R29</text>
<text x="175.5" y="88.8">33R</text>
<text x="269.7" y="85.7">29</text>
<text x="269.7" y="88.3">30</text>
<text x="274.3" y="84.5">R3</text>
<text x="274.3" y="87">R4</text>
<text x="274.3" y="89.6">R5</text>
<text x="163.3" y="91.6">R28</text>
<text x="163.8" y="93.9">R72</text>
<text x="175.3" y="94.1">0R</text>
<text x="175.5" y="91.6">33R</text>
<text x="269.7" y="90.8">31</text>
<text x="269.7" y="93.4">32</text>
<text x="269.7" y="95.9">33</text>
<text x="274.3" y="92.1">DE</text>
<text x="274.3" y="94.6">PCLK</text>
<text x="42.7" y="98.2" transform="rotate(-90 42.7 98.2)">R52</text>
<text x="46.2" y="98.2" transform="rotate(-90 46.2 98.2)">R53</text>
<text x="49.8" y="98.2" transform="rotate(-90 49.8 98.2)">R54</text>
<text x="53.3" y="98.2" transform="rotate(-90 53.3 98.2)">R55</text>
<text x="162.8" y="96.9">R30</text>
<text x="175" y="96.7">33R</text>
<text x="269.7" y="98.4">34</text>
<text x="269.7" y="101">35</text>
<text x="274.3" y="97.2">HSYNC</text>
<text x="274.3" y="99.7">VSYNC</text>
<text x="269.7" y="103.5">36</text>
<text x="269.7" y="106.1">37</text>
<text x="274.3" y="102.3">RESET</text>
<text x="274.3" y="104.8">GND</text>
<text x="274.3" y="107.3">LEDA</text>
<text x="26.5" y="113.7">1</text>
<text x="27.7" y="112.9" transform="rotate(-90 27.7 112.9)">104</text>
<text x="269.7" y="108.6">38</text>
<text x="269.7" y="111.1">39</text>
<text x="269.7" y="113.7">40</text>
<text x="274.3" y="109.9">LEDA</text>
<text x="274.3" y="112.4">LEDK</text>
<text x="274.3" y="115">LEDK</text>
<text x="288.8" y="119.3">GT-4.0-RG</text>
<text x="26.5" y="123.1">2</text>
<text x="27.7" y="125.6" transform="rotate(-90 27.7 125.6)">C8</text>
<text x="278.1" y="120.6" transform="rotate(-90 278.1 120.6)">41</text>
<text x="283.2" y="120.6" transform="rotate(-90 283.2 120.6)">42</text>
<text x="188.5" y="126.9">TFT+1.8V</text>
<text x="33.2" y="132.1">R90</text>
<text x="43.9" y="132.1">0R</text>
<text x="169.4" y="141.6" transform="rotate(-90 169.4 141.6)">C13</text>
<text x="174.5" y="141.6" transform="rotate(-90 174.5 141.6)">C18</text>
<text x="179.6" y="141.6" transform="rotate(-90 179.6 141.6)">C12</text>
<text x="18.2" y="149.5">CON1</text>
<text x="278.4" y="144.7" transform="rotate(-90 278.4 144.7)">R3</text>
<text x="13.3" y="152.5">7</text>
<text x="13.3" y="155.1">8</text>
<text x="27.7" y="152.5">1</text>
<text x="27.7" y="155.1">2</text>
<text x="168.9" y="151" transform="rotate(-90 168.9 151)">NC</text>
<text x="169.9" y="151.8">GND</text>
<text x="174" y="151" transform="rotate(-90 174 151)">106</text>
<text x="179.1" y="151" transform="rotate(-90 179.1 151)">104</text>
<text x="278.9" y="154.3" transform="rotate(-90 278.9 154.3)">10K</text>
<text x="27.7" y="157.6">3</text>
<text x="27.7" y="160.2">4</text>
<text x="44.9" y="157.4">0R</text>
<text x="44.9" y="160.2">0R</text>
<text x="55.4" y="157.4">R14</text>
<text x="55.4" y="160.2">R25</text>
<text x="68.8" y="156.4">TOUCH-CLK</text>
<text x="89.1" y="161.9">SYS+5V</text>
<text x="190.8" y="161.7">TFT+3V3</text>
<text x="274.8" y="158.6" transform="rotate(-90 274.8 158.6)">104</text>
<text x="276.1" y="156.9">1</text>
<text x="27.7" y="162.7">5</text>
<text x="27.7" y="165.2">6</text>
<text x="45.1" y="167.8">0R</text>
<text x="45.1" y="165">0R</text>
<text x="55.4" y="167.8">R17</text>
<text x="55.4" y="165.3">R26</text>
<text x="69.6" y="167">TOUCH-RST</text>
<text x="275.1" y="167.8" transform="rotate(-90 275.1 167.8)">C6</text>
<text x="276.1" y="166.3">2</text>
<text x="13.7" y="170.8">CON-SMT-6PIN</text>
<text x="169.7" y="178.2" transform="rotate(-90 169.7 178.2)">C172</text>
<text x="174.8" y="178.2" transform="rotate(-90 174.8 178.2)">C62</text>
<text x="179.8" y="178.2" transform="rotate(-90 179.8 178.2)">C63</text>
<text x="13.8" y="183.3">7</text>
<text x="13.8" y="185.8">8</text>
<text x="18.7" y="180.2">CON7</text>
<text x="28.2" y="183.3">1</text>
<text x="28.2" y="185.8">2</text>
<text x="119.1" y="180.2" transform="rotate(-90 119.1 180.2)">C61</text>
<text x="124.2" y="180.2" transform="rotate(-90 124.2 180.2)">C60</text>
<text x="28.2" y="188.4">3</text>
<text x="28.2" y="190.9">4</text>
<text x="119.6" y="189.6" transform="rotate(-90 119.6 189.6)">106</text>
<text x="124.7" y="189.6" transform="rotate(-90 124.7 189.6)">104</text>
<text x="169.2" y="187.6" transform="rotate(-90 169.2 187.6)">NC</text>
<text x="174.3" y="187.6" transform="rotate(-90 174.3 187.6)">106</text>
<text x="179.3" y="187.6" transform="rotate(-90 179.3 187.6)">104</text>
<text x="28.2" y="193.4">5</text>
<text x="28.2" y="196">6</text>
<text x="170.2" y="193.9">GND</text>
<text x="14.2" y="201.6">CON-SMT-6PIN</text>
</g>
<g font-size="2.2">
<text x="65.8" y="29.9">U22</text>
<text x="158.9" y="24.3">RN31</text>
<text x="173.1" y="24.3">33R</text>
<text x="158.9" y="34.4">RN21</text>
<text x="173.1" y="34.4">33R</text>
<text x="66" y="44.6">AP3032</text>
<text x="158.9" y="44.6">RN51</text>
<text x="173.1" y="44.6">33R</text>
<text x="155.4" y="52">RN6</text>
<text x="176.2" y="52.2">33R</text>
<text x="156.4" y="62.1">RN7</text>
<text x="175.9" y="62.1">33R</text>
<text x="156.7" y="72.5">RN8</text>
<text x="175.4" y="72.5">33R</text>
</g>
<g font-size="2">
<text x="91" y="31.1">1N5819</text>
<text x="235" y="201.8">2023-03-27</text>
<text x="280.7" y="201.8">V1.0</text>
<text x="235.2" y="205.4">HGL</text>
<text x="281.4" y="205.4">4</text>
<text x="287.5" y="205.4">5</text>
</g>
<g font-size="1.6">
<text x="221.2" y="201.6">Date:</text>
<text x="272" y="201.6">Rev:</text>
<text x="221.2" y="205.1">Designed by:</text>
<text x="271.8" y="205.1">Sheet:</text>
<text x="284.6" y="205.1">of</text>
</g>
</svg>
